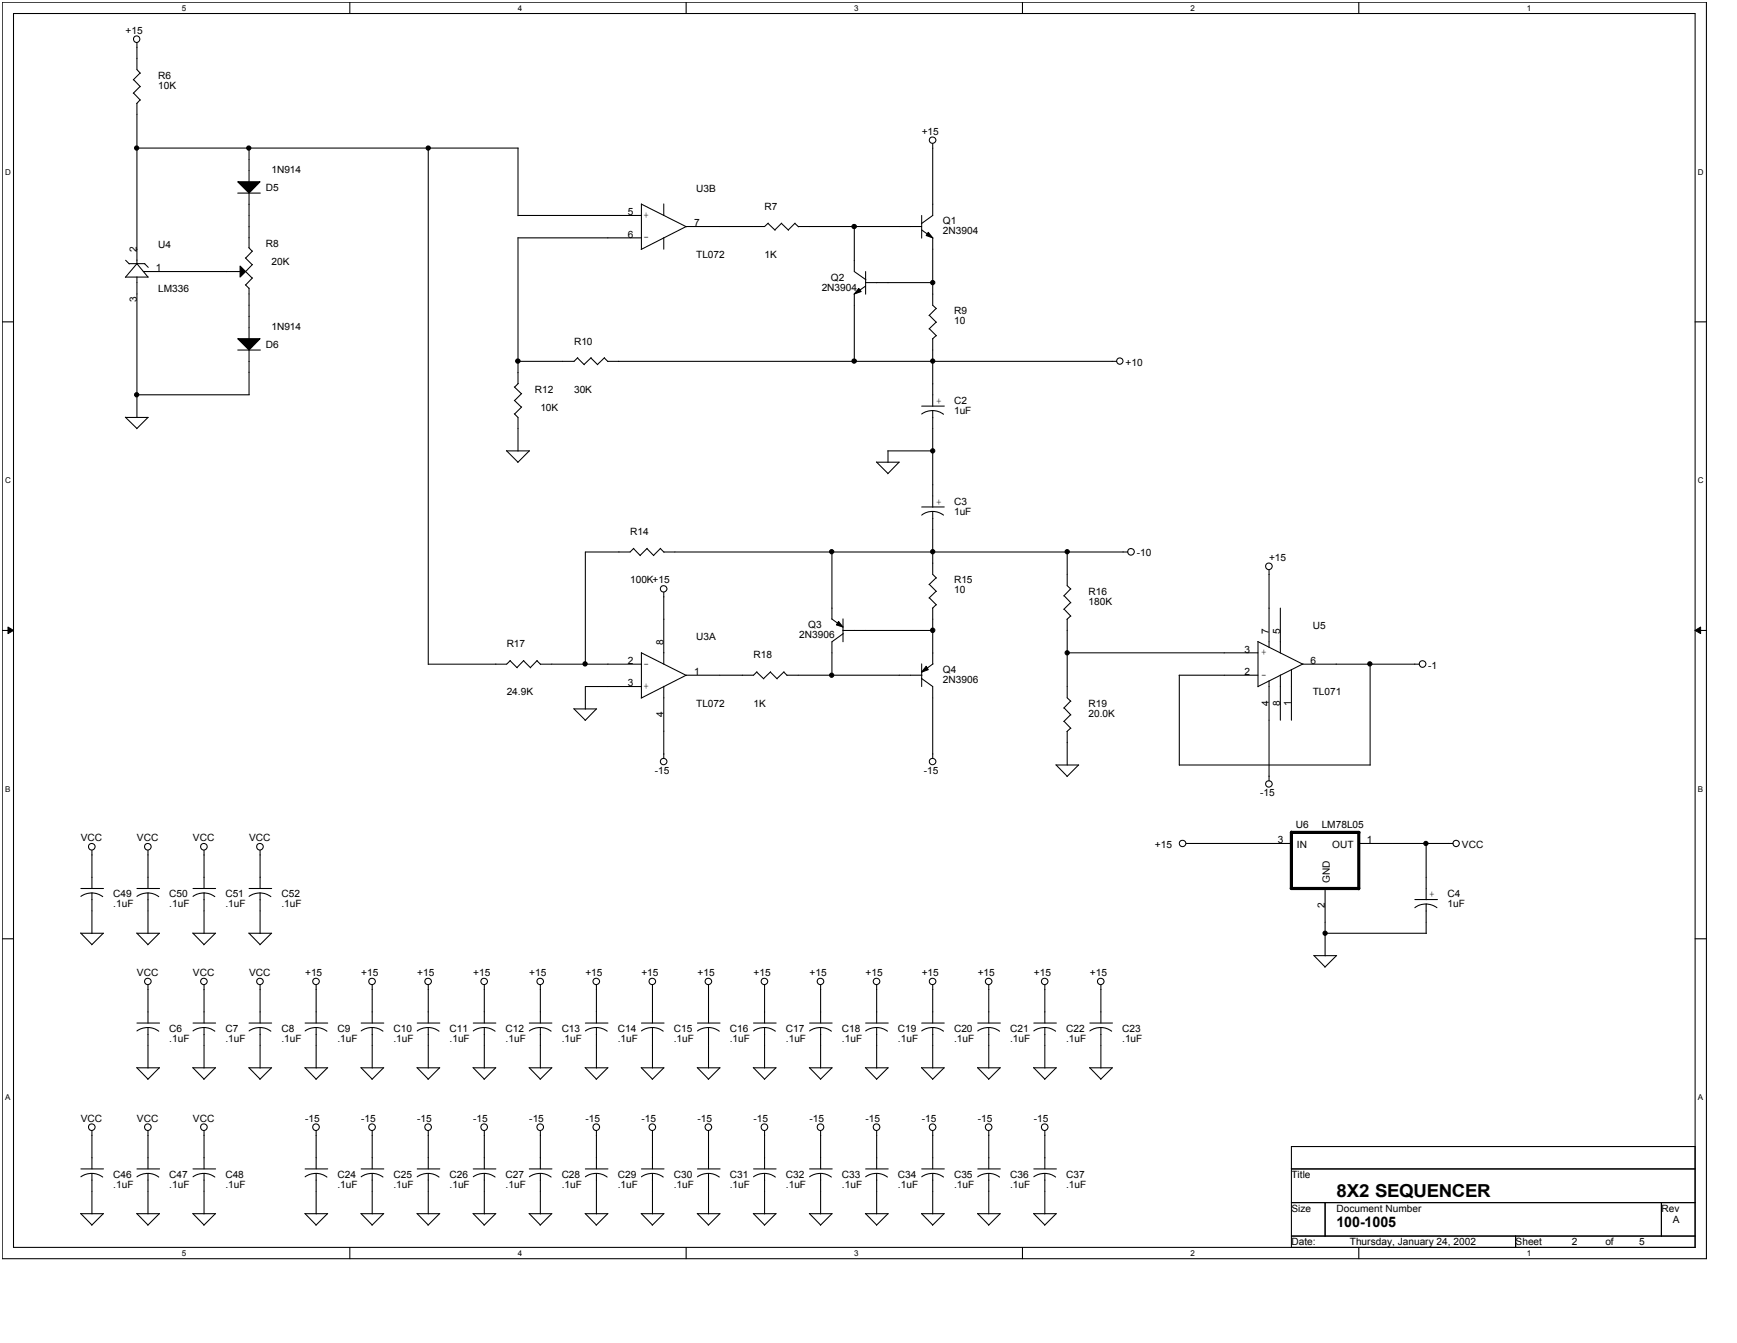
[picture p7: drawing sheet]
<svg xmlns="http://www.w3.org/2000/svg" width="279mm" height="216mm" viewBox="0 0 279 216" stroke-linecap="round" stroke-linejoin="round" font-family="sans-serif">
<path d="M.4 .4h274.1v202h-274.1zM2.2 2.2h270.5v198.3h-270.5z" fill="none" stroke="#000" stroke-width=".17"/>
<g fill="#fff">
<path d="M29.2 .6h.7v1.4h-.7z"/>
<path d="M29.2 200.7h.7v1.4h-.7z"/>
</g>
<path d="M56.3 .4v1.8M56.3 200.5v1.9" fill="none" stroke="#000" stroke-width=".17"/>
<g fill="#fff">
<path d="M83.3 .6h.7v1.4h-.7z"/>
<path d="M83.3 200.7h.7v1.4h-.7z"/>
</g>
<path d="M110.4 .4v1.8M110.4 200.5v1.9" fill="none" stroke="#000" stroke-width=".17"/>
<g fill="#fff">
<path d="M137.4 .6h.7v1.4h-.7z"/>
<path d="M137.4 200.7h.7v1.4h-.7z"/>
</g>
<path d="M164.5 .4v1.8M164.5 200.5v1.9" fill="none" stroke="#000" stroke-width=".17"/>
<g fill="#fff">
<path d="M191.5 .6h.7v1.4h-.7z"/>
<path d="M191.5 200.7h.7v1.4h-.7z"/>
</g>
<path d="M218.6 .4v1.8M218.6 200.5v1.9" fill="none" stroke="#000" stroke-width=".17"/>
<g fill="#fff">
<path d="M245.6 .6h.7v1.4h-.7z"/>
<path d="M245.6 200.7h.7v1.4h-.7z"/>
<path d="M.8 26.9h.9v1.4h-.9z"/>
<path d="M273.1 26.9h.9v1.4h-.9z"/>
<path d="M.8 76.5h.9v1.4h-.9z"/>
<path d="M273.1 76.5h.9v1.4h-.9z"/>
</g>
<path d="M.4 51.7h1.8M272.7 51.7h1.8" fill="none" stroke="#000" stroke-width=".17"/>
<g fill="#fff">
<path d="M.8 126.1h.8v1.4h-.8z"/>
<path d="M273.1 126.1h.8v1.4h-.8z"/>
</g>
<path d="M.4 101.4h1.8M272.7 101.4h1.8" fill="none" stroke="#000" stroke-width=".17"/>
<path d="M1.3 100.8l.9 .6-.9 .5zM272.7 101.4l.8-.6v1.1z" fill="#000"/>
<path d="M1.3 100.8l.9 .6-.9 .5zM272.7 101.4l.8-.6v1.1z" fill="none" stroke="#000" stroke-width=".16"/>
<g fill="#fff">
<path d="M.8 175.7h.8v1.4h-.8z"/>
<path d="M273.1 175.7h.8v1.4h-.8z"/>
</g>
<g fill="none" stroke="#000" stroke-width=".17">
<path d="M21.5 12.8l1.1 1.1M21.5 15l1.1 1.1M22 6.9v4.3l.6 .6M22 16.6v25.8l-1.8 2.2M22.5 11.7l-1.1 1.1M22.5 13.9l-1.1 1.1M22.5 16.1l-.5 .5M22 23.8h61.4M38.2 29.2h3.6l-1.7 1.8zM38.2 31h3.7M40 39.8l.6 .6M40.1 23.8v5.5"/>
<path d="M40.1 31v8.8M68.9 23.8v83M83.3 38.2h19.9M83.3 34.6h19.9M83.3 23.8v10.9M83.3 38.2v23.5M103.2 32.8v7.3M103.2 32.8l7.2 3.7M106.8 32.8v1.8M106.8 38.2v1.9M123.5 35.9l1.2 1.1M123.6 35.9l-.6 .5h-12.6l-7.3 3.7"/>
<path d="M125.7 35.9l1.1 1.1M125.7 35.9l-1.1 1.1M127.9 35.9l.5 .6M127.9 35.9l-1.1 1.1M128.4 36.4h19.9M137.4 36.4v7.3l1.9 1.3M148.3 34.6v3.7M148.3 37l1.8 1.3M149.3 37.3l.7 .9-1-.3zM150 23.1v11.5l-1.8 1.4M150 38.2v10.9l.6 .5M20.2 41.8l.6 .6"/>
<path d="M20.2 44.5h3.6M20.8 42.4h2.5M22 42.3l1.8 2.2M22 44.5v22.6M23 43.7h15.6M23.3 42.4l.5 .6M38.2 54.5h3.6l-1.7 1.8zM38.2 56.3h3.7M38.6 42.8l.9 .9-.9 .8zM39.5 45.8l.6 .6M39.5 43.6l1.1 1.1M39.5 41.5l1.1 1.1"/>
<path d="M40.1 46.3v8.2M40.1 56.3v7.2M40.6 44.7l-1.1 1.1M40.6 42.5l-1.1 1.2M40.6 40.4l-1.1 1.1M92.9 57.5l1.1 1.1M92.9 57.5l-.6 .6h-9M95 57.5l1.1 1.1M95.1 57.5l-1.2 1.1M97.2 57.5l.6 .6M97.2 57.5l-1.1 1.1M97.8 58.1h81.8"/>
<path d="M137.4 47.3v10.8M138.1 46.4l.4 .5-1.1 .4zM139.2 46l-1.8 1.3M139.2 43.7v3.6M139.2 45.4h10.9M149.5 50.7l1.1 1.1M149.5 52.8l1.1 1.2M150 54.5v10.8M150.6 49.6l-1.2 1.1M150.6 51.8l-1.2 1.1M150.6 53.9l-.6 .6M20.2 67.1l1.8 1.8"/>
<path d="M20.2 67.1h3.6M22 63.5h18.1M23.8 67.1l-1.8 1.8M81.5 72.4l1.8 1.9M81.5 72.5h3.7M82.7 66.5l.6 .6v5.4M82.7 64.4l1.2 1.1M82.7 62.2l1.2 1.1M83.4 61.6l-.6 .6M83.9 65.4l-1.1 1.2M83.9 63.3l-1.1 1.1M85.1 72.5l-1.8 1.8"/>
<path d="M141 74.3l1.8 1.8M141 74.3h3.7M142.8 72.5h7.2M142.8 72.5v1.8M144.6 74.3l-1.8 1.9M148.3 65.3h3.6M150 66l.8 .1 1 .5M150 66l-1.1 .2-.6 .4M150 66v15.5M101.9 88.2l1.1 1.1M101.9 88.1l-.5 .6h-7.2v18.1M104.1 88.2l1.1 1.1"/>
<path d="M104.1 88.1l-1.1 1.2M106.2 88.2l.6 .6M106.3 88.1l-1.2 1.2M106.8 95.2v11.6M106.8 88.7h74.6M133.8 99.5l1.8 1.3M133.8 88.7v10.8M134.9 99.9l.7 .9-1.1-.3zM135.6 99.5v3.7M148.3 81.5h3.6M149.5 93.9l1.1 1.2M149.5 96.1l1.1 1.1"/>
<path d="M150 82.2l.8 .1 1 .5M150 82.2l-1.1 .2-.6 .4M150 82.2v10.1l.6 .6M150 97.8v9M150.6 97.2l-.6 .6M150.6 92.9l-1.2 1.1M150.6 95l-1.2 1.1M171.2 95.8l1.1 1.1M171.2 97.9l1.1 1.2M171.7 88.7v5.5l.6 .5M171.7 99.5v12.7l.6 .5M172.2 94.7l-1.1 1.1"/>
<path d="M172.2 96.9l-1.1 1.1M172.2 99l-.6 .6M204.1 91.6v12.5M205.9 97.8v7.2M82 106.2l1.2 1.2M82.1 106.2l-.6 .6h-12.6M84.2 106.2l1.2 1.2M84.3 106.2l-1.1 1.1M86.4 106.2l.6 .6M86.4 106.2l-1.1 1.1M86.9 106.8h16.3M92.3 113.9l1.9 1.9"/>
<path d="M92.3 114h3.7M95.9 114l-1.8 1.8M103.2 104.9v7.3M103.2 104.9l7.2 3.7M103.2 110.4h-9v3.6M106.8 110.3v11.6M121.7 108l1.2 1.1M121.8 108l-.6 .5h-10.8l-7.3 3.7M123.9 108l1.1 1.1M124 108l-1.2 1.1M126.1 108l.5 .6M126.1 108l-1.1 1.1"/>
<path d="M126.6 108.5h21.7M135.6 101.4h14.5M135.6 101.9l-1.8 1.3v5.4M148.2 109.1l1.8 1.3v11.5M148.3 106.7v3.7M149 107.1l.3 .6-1 .3zM150.1 106.7l-1.8 1.3M171.2 113.8l1.1 1.1M171.2 116l1.1 1.1M171.6 104.9h30.8M171.7 117.6v5.4M172.2 112.7l-1.1 1.1"/>
<path d="M172.2 114.9l-1.1 1.1M172.2 117.1l-.6 .5M189.7 108.5h12.7M189.7 108.5v14.5M202.3 103.1l7.2 3.7h18.8M202.4 103.2v7.2M204.1 109.4v16.1M205.9 108.5v7.3M207.7 107.6v8.2M209.6 106.7l-7.2 3.7M220.4 106.7v16.3M14.8 136.7v6.1"/>
<path d="M23.8 136.7v6.1M32.8 136.7v6.1M41.8 136.7v6.1M169.8 122.9l1.9 1.9M169.9 123h3.6M173.5 123l-1.9 1.8M189.7 123h30.7M190.8 135.6h16.9M218.6 135.6h15.1M229.4 135.6v9.1M.4 150.9h1.8M13 150l1.8 1.9"/>
<path d="M13 150h3.6M13 142.8h3.6M14.8 143.6l.7 .1 1 .4M14.8 143.6l-1.1 .1-.7 .4M14.8 143.6v6.5M16.6 150l-1.9 1.9M22 150l1.8 1.9M22 150h3.7M22 142.8h3.7M23.8 143.6l.7 .1 1 .4M23.8 143.6l-1.1 .1-.7 .4M23.8 143.6v6.5"/>
<path d="M23.8 158.3v6.2M25.6 150l-1.8 1.9M31 150l1.8 1.9M31 150h3.7M31 142.8h3.7M32.8 143.6l.8 .1 1 .4M32.8 143.6l-1.1 .1-.7 .4M32.8 143.6v6.5M32.8 158.3v6.2M34.6 150l-1.8 1.9M40 150l1.8 1.9M40.1 150h3.6"/>
<path d="M40.1 142.8h3.6M41.8 143.6l.8 .1 1 .4M41.8 143.6l-1.1 .1-.6 .4M41.8 143.6v6.5M41.8 158.3v6.2M43.7 150l-1.9 1.9M50.9 158.3v6.2M59.9 158.3v6.2M68.9 158.3v6.2M77.9 158.3v6.2M86.9 158.3v6.2M95.9 158.3v6.2"/>
<path d="M104.9 158.3v6.2M114 158.3v6.2M123 158.3v6.2M132 158.3v6.2M141 158.3v6.2M150 158.3v6.2M159 158.3v6.2M168.1 158.3v6.2M177.1 158.3v6.2M211.3 153.6l1.8 1.8M211.4 153.6h3.6M213.1 142.8v10.9"/>
<path d="M213.1 150h16.3M215 153.6l-1.9 1.9M227.6 144.6h3.6M229.4 145.3l1.1 .3 .6 .3M229.4 145.3l-1.2 .2-.6 .4M229.4 145.3v4.8M272.7 150.9h1.8M22 171.6l1.8 1.9M22 171.7h3.7M22 164.5h3.7M23.8 165.2l.7 .1 1 .5M23.8 165.2l-1.1 .2-.7 .3"/>
<path d="M23.8 165.2v6.5M25.6 171.7l-1.8 1.8M31 171.6l1.8 1.9M31 171.7h3.7M31 164.5h3.7M32.8 165.2l.8 .1 1 .5M32.8 165.2l-1.1 .2-.7 .3M32.8 165.2v6.5M34.6 171.7l-1.8 1.8M40 171.6l1.8 1.9M40.1 171.7h3.6M40.1 164.5h3.6"/>
<path d="M41.8 165.2l.8 .1 1 .5M41.8 165.2l-1.1 .2-.6 .3M41.8 165.2v6.5M43.7 171.7l-1.9 1.8M49 171.6l1.9 1.9M49.1 171.7h3.6M49.1 164.5h3.6M50.9 165.2l.7 .1 1 .5M50.9 165.2l-1.2 .2-.6 .3M50.9 165.2v6.5M52.7 171.7l-1.9 1.8M58 171.6l1.9 1.9"/>
<path d="M58.1 171.7h3.6M58.1 164.5h3.6M59.9 165.2l.7 .1 1 .5M59.9 165.2l-1.1 .2-.7 .3M59.9 165.2v6.5M61.7 171.7l-1.9 1.8M67.1 171.6l1.8 1.9M67.1 171.7h3.6M67.1 164.5h3.6M68.9 165.2l.7 .1 1 .5M68.9 165.2l-1.1 .2-.7 .3M68.9 165.2v6.5"/>
<path d="M70.7 171.7l-1.9 1.8M76.1 171.6l1.8 1.9M76.1 171.7h3.7M76.1 164.5h3.7M77.9 165.2l.7 .1 1 .5M77.9 165.2l-1.1 .2-.7 .3M77.9 165.2v6.5M79.7 171.7l-1.8 1.8M85.1 171.6l1.8 1.9M85.1 171.7h3.7M85.1 164.5h3.7M86.9 165.2l.8 .1 1 .5"/>
<path d="M86.9 165.2l-1.1 .2-.7 .3M86.9 165.2v6.5M88.7 171.7l-1.8 1.8M94.1 171.6l1.8 1.9M94.2 171.7h3.6M94.2 164.5h3.6M95.9 165.2l.8 .1 1 .5M95.9 165.2l-1.1 .2-.6 .3M95.9 165.2v6.5M97.8 171.7l-1.9 1.8M103.1 171.6l1.8 1.9M103.2 171.7h3.6"/>
<path d="M103.2 164.5h3.6M104.9 165.2l.8 .1 1 .5M104.9 165.2l-1.1 .2-.6 .3M104.9 165.2v6.5M106.8 171.7l-1.9 1.8M112.1 171.6l1.9 1.9M112.2 171.7h3.6M112.2 164.5h3.6M114 165.2l.7 .1 1 .5M114 165.2l-1.1 .2-.7 .3M114 165.2v6.5M115.8 171.7l-1.9 1.8"/>
<path d="M121.2 171.6l1.8 1.9M121.2 171.7h3.6M121.2 164.5h3.6M123 165.2l.7 .1 1 .5M123 165.2l-1.1 .2-.7 .3M123 165.2v6.5M124.8 171.7l-1.9 1.8M130.2 171.6l1.8 1.9M130.2 171.7h3.7M130.2 164.5h3.7M132 165.2l.7 .1 1 .5M132 165.2l-1.1 .2-.7 .3"/>
<path d="M132 165.2v6.5M133.8 171.7l-1.8 1.8M139.2 171.6l1.8 1.9M139.2 171.7h3.7M139.2 164.5h3.7M141 165.2l.8 .1 1 .5M141 165.2l-1.1 .2-.7 .3M141 165.2v6.5M142.8 171.7l-1.8 1.8M148.2 171.6l1.8 1.9M148.3 171.7h3.6M148.3 164.5h3.6"/>
<path d="M150 165.2l.8 .1 1 .5M150 165.2l-1.1 .2-.6 .3M150 165.2v6.5M151.9 171.7l-1.9 1.8M157.2 171.6l1.8 1.9M157.3 171.7h3.6M157.3 164.5h3.6M159 165.2l.8 .1 1 .5M159 165.2l-1.1 .2-.6 .3M159 165.2v6.5M160.9 171.7l-1.9 1.8M166.2 171.6l1.9 1.9"/>
<path d="M166.3 171.7h3.6M166.3 164.5h3.6M168.1 165.2l.7 .1 1 .5M168.1 165.2l-1.2 .2-.6 .3M168.1 165.2v6.5M169.9 171.7l-1.9 1.8M175.3 171.6l1.8 1.9M175.3 171.7h3.6M175.3 164.5h3.6M177.1 165.2l.7 .1 1 .5M177.1 165.2l-1.1 .2-.7 .3M177.1 165.2v6.5"/>
<path d="M178.9 171.7l-1.9 1.8M13 195.1l1.8 1.8M13 187.9h3.6M13 195.1h3.6M14.8 188.6l.7 .1 1 .5M14.8 188.6l-1.1 .2-.7 .4M14.8 181.8v6.1M14.8 188.6v6.6M16.6 195.1l-1.9 1.9M22 195.1l1.8 1.8M22 187.9h3.7M22 195.1h3.7"/>
<path d="M23.8 188.6l.7 .1 1 .5M23.8 188.6l-1.1 .2-.7 .4M23.8 181.8v6.1M23.8 188.6v6.6M25.6 195.1l-1.8 1.9M31 195.1l1.8 1.8M31 187.9h3.7M31 195.1h3.7M32.8 188.6l.8 .1 1 .5M32.8 188.6l-1.1 .2-.7 .4M32.8 181.8v6.1M32.8 188.6v6.6"/>
<path d="M34.6 195.1l-1.8 1.9M49 195.1l1.9 1.8M49.1 187.9h3.6M49.1 195.1h3.6M50.9 188.6l.7 .1 1 .5M50.9 188.6l-1.2 .2-.6 .4M50.9 181.8v6.1M50.9 188.6v6.6M52.7 195.1l-1.9 1.9M58 195.1l1.9 1.8M58.1 187.9h3.6M58.1 195.1h3.6"/>
<path d="M59.9 188.6l.7 .1 1 .5M59.9 188.6l-1.1 .2-.7 .4M59.9 181.8v6.1M59.9 188.6v6.6M61.7 195.1l-1.9 1.9M67.1 195.1l1.8 1.8M67.1 187.9h3.6M67.1 195.1h3.6M68.9 188.6l.7 .1 1 .5M68.9 188.6l-1.1 .2-.7 .4M68.9 181.8v6.1M68.9 188.6v6.6"/>
<path d="M70.7 195.1l-1.9 1.9M76.1 195.1l1.8 1.8M76.1 187.9h3.7M76.1 195.1h3.7M77.9 188.6l.7 .1 1 .5M77.9 188.6l-1.1 .2-.7 .4M77.9 181.8v6.1M77.9 188.6v6.6M79.7 195.1l-1.8 1.9M85.1 195.1l1.8 1.8M85.1 187.9h3.7M85.1 195.1h3.7"/>
<path d="M86.9 188.6l.8 .1 1 .5M86.9 188.6l-1.1 .2-.7 .4M86.9 181.8v6.1M86.9 188.6v6.6M88.7 195.1l-1.8 1.9M94.1 195.1l1.8 1.8M94.2 187.9h3.6M94.2 195.1h3.6M95.9 188.6l.8 .1 1 .5M95.9 188.6l-1.1 .2-.6 .4M95.9 181.8v6.1M95.9 188.6v6.6"/>
<path d="M97.8 195.1l-1.9 1.9M103.1 195.1l1.8 1.8M103.2 187.9h3.6M103.2 195.1h3.6M104.9 188.6l.8 .1 1 .5M104.9 188.6l-1.1 .2-.6 .4M104.9 181.8v6.1M104.9 188.6v6.6M106.8 195.1l-1.9 1.9M112.1 195.1l1.9 1.8M112.2 187.9h3.6M112.2 195.1h3.6"/>
<path d="M114 188.6l.7 .1 1 .5M114 188.6l-1.1 .2-.7 .4M114 181.8v6.1M114 188.6v6.6M115.8 195.1l-1.9 1.9M121.2 195.1l1.8 1.8M121.2 187.9h3.6M121.2 195.1h3.6M123 188.6l.7 .1 1 .5M123 188.6l-1.1 .2-.7 .4M123 181.8v6.1M123 188.6v6.6"/>
<path d="M124.8 195.1l-1.9 1.9M130.2 195.1l1.8 1.8M130.2 187.9h3.7M130.2 195.1h3.7M132 188.6l.7 .1 1 .5M132 188.6l-1.1 .2-.7 .4M132 181.8v6.1M132 188.6v6.6M133.8 195.1l-1.8 1.9M139.2 195.1l1.8 1.8M139.2 187.9h3.7M139.2 195.1h3.7"/>
<path d="M141 188.6l.8 .1 1 .5M141 188.6l-1.1 .2-.7 .4M141 181.8v6.1M141 188.6v6.6M142.8 195.1l-1.8 1.9M148.2 195.1l1.8 1.8M148.3 187.9h3.6M148.3 195.1h3.6M150 188.6l.8 .1 1 .5M150 188.6l-1.1 .2-.6 .4M150 181.8v6.1M150 188.6v6.6"/>
<path d="M151.9 195.1l-1.9 1.9M157.2 195.1l1.8 1.8M157.3 187.9h3.6M157.3 195.1h3.6M159 188.6l.8 .1 1 .5M159 188.6l-1.1 .2-.6 .4M159 181.8v6.1M159 188.6v6.6M160.9 195.1l-1.9 1.9M166.2 195.1l1.9 1.8M166.3 187.9h3.6M166.3 195.1h3.6"/>
<path d="M168.1 188.6l.7 .1 1 .5M168.1 188.6l-1.2 .2-.6 .4M168.1 181.8v6.1M168.1 188.6v6.6M169.9 195.1l-1.9 1.9M207.7 184.3h65v16.2h-65zM207.7 187.9h65M207.7 193.3h65M207.7 198.7h65M213.1 193.3v5.4M243.8 198.7v1.8M267.2 193.3v5.4"/>
<circle cx="22" cy="6.3" r=".52"/>
<circle cx="22" cy="23.8" r=".34"/>
<circle cx="40" cy="23.8" r=".34"/>
<circle cx="68.9" cy="23.8" r=".34"/>
<circle cx="137.4" cy="36.4" r=".36"/>
<circle cx="150" cy="22.5" r=".52"/>
<circle cx="83.3" cy="58" r=".36"/>
<circle cx="137.4" cy="58" r=".36"/>
<circle cx="150" cy="45.4" r=".34"/>
<circle cx="150" cy="58" r=".34"/>
<circle cx="180.1" cy="58" r=".51"/>
<circle cx="22" cy="63.5" r=".34"/>
<circle cx="150" cy="72.5" r=".34"/>
<circle cx="106.8" cy="94.7" r=".52"/>
<circle cx="133.8" cy="88.7" r=".34"/>
<circle cx="150" cy="88.7" r=".34"/>
<circle cx="171.7" cy="88.7" r=".34"/>
<circle cx="181.9" cy="88.7" r=".54"/>
<circle cx="204.1" cy="91" r=".54"/>
<circle cx="94.1" cy="106.7" r=".34"/>
<circle cx="133.8" cy="108.5" r=".34"/>
<circle cx="150" cy="101.3" r=".35"/>
<circle cx="171.7" cy="104.9" r=".34"/>
<circle cx="220.3" cy="106.7" r=".34"/>
<circle cx="228.8" cy="106.7" r=".54"/>
<circle cx="14.8" cy="136.1" r=".54"/>
<circle cx="23.8" cy="136.1" r=".54"/>
<circle cx="32.8" cy="136.1" r=".54"/>
<circle cx="41.8" cy="136.1" r=".54"/>
<circle cx="106.8" cy="122.4" r=".52"/>
<circle cx="150" cy="122.4" r=".52"/>
<circle cx="190.2" cy="135.6" r=".52"/>
<circle cx="204.1" cy="126" r=".52"/>
<circle cx="229.4" cy="135.6" r=".34"/>
<circle cx="234.2" cy="135.6" r=".51"/>
<circle cx="23.8" cy="157.8" r=".52"/>
<circle cx="32.8" cy="157.8" r=".52"/>
<circle cx="41.8" cy="157.8" r=".52"/>
<circle cx="50.8" cy="157.8" r=".52"/>
<circle cx="59.9" cy="157.8" r=".52"/>
<circle cx="68.9" cy="157.8" r=".52"/>
<circle cx="77.9" cy="157.8" r=".52"/>
<circle cx="86.9" cy="157.8" r=".52"/>
<circle cx="95.9" cy="157.8" r=".52"/>
<circle cx="104.9" cy="157.8" r=".52"/>
<circle cx="113.9" cy="157.8" r=".52"/>
<circle cx="123" cy="157.8" r=".52"/>
<circle cx="132" cy="157.8" r=".52"/>
<circle cx="141" cy="157.8" r=".52"/>
<circle cx="150" cy="157.8" r=".52"/>
<circle cx="159" cy="157.8" r=".52"/>
<circle cx="168" cy="157.8" r=".52"/>
<circle cx="177.1" cy="157.8" r=".52"/>
<circle cx="213.1" cy="150" r=".34"/>
<circle cx="14.8" cy="181.2" r=".54"/>
<circle cx="23.8" cy="181.2" r=".54"/>
<circle cx="32.8" cy="181.2" r=".54"/>
<circle cx="50.8" cy="181.2" r=".54"/>
<circle cx="59.8" cy="181.2" r=".54"/>
<circle cx="68.9" cy="181.2" r=".54"/>
<circle cx="77.9" cy="181.2" r=".54"/>
<circle cx="86.9" cy="181.2" r=".54"/>
<circle cx="95.9" cy="181.2" r=".54"/>
<circle cx="104.9" cy="181.2" r=".54"/>
<circle cx="113.9" cy="181.2" r=".54"/>
<circle cx="123" cy="181.2" r=".54"/>
<circle cx="132" cy="181.2" r=".54"/>
<circle cx="141" cy="181.2" r=".54"/>
<circle cx="150" cy="181.2" r=".54"/>
<circle cx="159" cy="181.2" r=".54"/>
<circle cx="168" cy="181.2" r=".54"/>
</g>
<g fill="#000">
<path d="M38.2 29.2h3.6l-1.7 1.8zM149.3 37.3l.7 .9-1-.3zM38.2 54.5h3.6l-1.7 1.8zM38.6 42.8l.9 .9-.9 .8zM138.1 46.4l.4 .5-1.1 .4zM134.9 99.9l.7 .9-1.1-.3zM149 107.1l.3 .6-1 .3z"/>
<circle cx="22" cy="23.8" r=".34"/>
<circle cx="40" cy="23.8" r=".34"/>
<circle cx="68.9" cy="23.8" r=".34"/>
<circle cx="137.4" cy="36.4" r=".36"/>
<circle cx="83.3" cy="58" r=".36"/>
<circle cx="137.4" cy="58" r=".36"/>
<circle cx="150" cy="45.4" r=".34"/>
<circle cx="150" cy="58" r=".34"/>
<circle cx="22" cy="63.5" r=".34"/>
<circle cx="150" cy="72.5" r=".34"/>
<circle cx="133.8" cy="88.7" r=".34"/>
<circle cx="150" cy="88.7" r=".34"/>
<circle cx="171.7" cy="88.7" r=".34"/>
<circle cx="94.1" cy="106.7" r=".34"/>
<circle cx="133.8" cy="108.5" r=".34"/>
<circle cx="150" cy="101.3" r=".35"/>
<circle cx="171.7" cy="104.9" r=".34"/>
<circle cx="220.3" cy="106.7" r=".34"/>
<circle cx="229.4" cy="135.6" r=".34"/>
<circle cx="213.1" cy="150" r=".34"/>
</g>
<path d="M207.7 133.8h10.9M207.7 133.8v9M218.6 133.8v9.1M207.7 142.8h10.9" fill="none" stroke="#000" stroke-width=".51"/>
<text font-size="2.9" x="215" y="192.4">8X2 SEQUENCER</text>
<text font-size="2.3" x="215" y="197.3">100-1005</text>
<g font-size="1.6">
<text x="20.2" y="5.4">+15</text>
<text x="25.5" y="12.6">R6</text>
<text x="25.5" y="14.2">10K</text>
<text x="148.3" y="21.6">+15</text>
<text x="43.7" y="27.8">1N914</text>
<text x="42.8" y="30.7">D5</text>
<text x="101" y="34.6">5</text>
<text x="103.5" y="35">+</text>
<text x="112" y="30.8">U3B</text>
<text x="123" y="33.7">R7</text>
<text x="22" y="40.6" transform="rotate(-90 22 40.6)">2</text>
<text x="25.5" y="39.8">U4</text>
<text x="42.8" y="39.7">R8</text>
<text x="101" y="38.2">6</text>
<text x="103.5" y="38.6">-</text>
<text x="111.6" y="36.4">7</text>
<text x="112" y="41.5">TL072</text>
<text x="123" y="41.5">1K</text>
<text x="151.7" y="36.1">Q1</text>
<text x="151.7" y="37.7">2N3904</text>
<text x="25.1" y="43.6">1</text>
<text x="25.5" y="46.9">LM336</text>
<text x="43.7" y="42.6">20K</text>
<text x="132.2" y="46.7">2N3904</text>
<text x="133.6" y="45.1">Q2</text>
<text x="22" y="48.6" transform="rotate(-90 22 48.6)">3</text>
<text x="43.7" y="53">1N914</text>
<text x="153.5" y="50.5">R9</text>
<text x="153.5" y="52.1">10</text>
<text x="42.8" y="55.9">D6</text>
<text x="92.3" y="55.4">R10</text>
<text x="181.1" y="58.8">+10</text>
<text x="86" y="63.1">R12</text>
<text x="92.3" y="63.1">30K</text>
<text x="150.6" y="64.9">+</text>
<text x="153.5" y="64.9">C2</text>
<text x="86.9" y="66">10K</text>
<text x="153.5" y="66.6">1uF</text>
<text x="150.6" y="81.2">+</text>
<text x="153.5" y="81.2">C3</text>
<text x="153.5" y="82.8">1uF</text>
<text x="101.4" y="86">R14</text>
<text x="182.9" y="89.5">-10</text>
<text x="101.4" y="93.8">100K+15</text>
<text x="153.5" y="93.8">R15</text>
<text x="153.5" y="95.4">10</text>
<text x="175.1" y="95.6">R16</text>
<text x="204.1" y="90.2">+15</text>
<text x="130" y="101">Q3</text>
<text x="175.1" y="97.2">180K</text>
<text x="204.1" y="101.9" transform="rotate(-90 204.1 101.9)">7</text>
<text x="205.9" y="101.9" transform="rotate(-90 205.9 101.9)">5</text>
<text x="211.2" y="101.2">U5</text>
<text x="81.5" y="104.1">R17</text>
<text x="101" y="106.7">2</text>
<text x="103.5" y="107.2">-</text>
<text x="106.7" y="103.7" transform="rotate(-90 106.7 103.7)">8</text>
<text x="112" y="103">U3A</text>
<text x="121.2" y="105.8">R18</text>
<text x="128.6" y="102.6">2N3906</text>
<text x="200.2" y="104.9">3</text>
<text x="202.9" y="105.3">+</text>
<text x="210.8" y="106.7">6</text>
<text x="229.7" y="107.5">-1</text>
<text x="81.5" y="111.8">24.9K</text>
<text x="101" y="110.3">3</text>
<text x="103.5" y="110.7">+</text>
<text x="111.6" y="108.5">1</text>
<text x="112" y="113.6">TL072</text>
<text x="121.2" y="113.6">1K</text>
<text x="151.7" y="108.2">Q4</text>
<text x="151.7" y="109.8">2N3906</text>
<text x="175.1" y="113.6">R19</text>
<text x="200.2" y="108.5">2</text>
<text x="202.9" y="108.9">-</text>
<text x="204.1" y="113.5" transform="rotate(-90 204.1 113.5)">4</text>
<text x="205.9" y="113.5" transform="rotate(-90 205.9 113.5)">8</text>
<text x="207.7" y="113.5" transform="rotate(-90 207.7 113.5)">1</text>
<text x="211.2" y="111.8">TL071</text>
<text x="106.7" y="115.3" transform="rotate(-90 106.7 115.3)">4</text>
<text x="175.1" y="115.2">20.0K</text>
<text x="105.3" y="124.4">-15</text>
<text x="148.6" y="124.4">-15</text>
<text x="202.7" y="128">-15</text>
<text x="13" y="135.3">VCC</text>
<text x="22" y="135.3">VCC</text>
<text x="31" y="135.3">VCC</text>
<text x="40.1" y="135.3">VCC</text>
<text x="185.8" y="136.3">+15</text>
<text x="205.6" y="135.6">3</text>
<text x="208.4" y="133.1">U6</text>
<text x="208.6" y="136.3">IN</text>
<text x="212.6" y="133.1">LM78L05</text>
<text x="214.3" y="136.3">OUT</text>
<text x="219.8" y="135.6">1</text>
<text x="235.2" y="136.3">VCC</text>
<text x="213.9" y="141.9" transform="rotate(-90 213.9 141.9)">GND</text>
<text x="18.2" y="144.3">C49</text>
<text x="18.2" y="145.9">.1uF</text>
<text x="27.2" y="144.3">C50</text>
<text x="27.2" y="145.9">.1uF</text>
<text x="36.2" y="144.3">C51</text>
<text x="36.2" y="145.9">.1uF</text>
<text x="45.3" y="144.3">C52</text>
<text x="45.3" y="145.9">.1uF</text>
<text x="213.1" y="146" transform="rotate(-90 213.1 146)">2</text>
<text x="229.9" y="144.3">+</text>
<text x="232.8" y="144.3">C4</text>
<text x="232.8" y="145.9">1uF</text>
<text x="22" y="156.9">VCC</text>
<text x="31" y="156.9">VCC</text>
<text x="40.1" y="156.9">VCC</text>
<text x="49.1" y="156.9">+15</text>
<text x="58.1" y="156.9">+15</text>
<text x="67.1" y="156.9">+15</text>
<text x="76.1" y="156.9">+15</text>
<text x="85.1" y="156.9">+15</text>
<text x="94.2" y="156.9">+15</text>
<text x="103.2" y="156.9">+15</text>
<text x="112.2" y="156.9">+15</text>
<text x="121.2" y="156.9">+15</text>
<text x="130.2" y="156.9">+15</text>
<text x="139.2" y="156.9">+15</text>
<text x="148.3" y="156.9">+15</text>
<text x="157.3" y="156.9">+15</text>
<text x="166.3" y="156.9">+15</text>
<text x="175.3" y="156.9">+15</text>
<text x="27.2" y="165.9">C6</text>
<text x="27.2" y="167.5">.1uF</text>
<text x="36.2" y="165.9">C7</text>
<text x="36.2" y="167.5">.1uF</text>
<text x="45.3" y="165.9">C8</text>
<text x="45.3" y="167.5">.1uF</text>
<text x="54.3" y="165.9">C9</text>
<text x="54.3" y="167.5">.1uF</text>
<text x="63.3" y="165.9">C10</text>
<text x="63.3" y="167.5">.1uF</text>
<text x="72.3" y="165.9">C11</text>
<text x="72.3" y="167.5">.1uF</text>
<text x="81.3" y="165.9">C12</text>
<text x="81.3" y="167.5">.1uF</text>
<text x="90.3" y="165.9">C13</text>
<text x="90.3" y="167.5">.1uF</text>
<text x="99.4" y="165.9">C14</text>
<text x="99.4" y="167.5">.1uF</text>
<text x="108.4" y="165.9">C15</text>
<text x="108.4" y="167.5">.1uF</text>
<text x="117.4" y="165.9">C16</text>
<text x="117.4" y="167.5">.1uF</text>
<text x="126.4" y="165.9">C17</text>
<text x="126.4" y="167.5">.1uF</text>
<text x="135.4" y="165.9">C18</text>
<text x="135.4" y="167.5">.1uF</text>
<text x="144.4" y="165.9">C19</text>
<text x="144.4" y="167.5">.1uF</text>
<text x="153.5" y="165.9">C20</text>
<text x="153.5" y="167.5">.1uF</text>
<text x="162.5" y="165.9">C21</text>
<text x="162.5" y="167.5">.1uF</text>
<text x="171.5" y="165.9">C22</text>
<text x="171.5" y="167.5">.1uF</text>
<text x="180.5" y="165.9">C23</text>
<text x="180.5" y="167.5">.1uF</text>
<text x="13" y="180.3">VCC</text>
<text x="22" y="180.3">VCC</text>
<text x="31" y="180.3">VCC</text>
<text x="49.1" y="180.3">-15</text>
<text x="58.1" y="180.3">-15</text>
<text x="67.1" y="180.3">-15</text>
<text x="76.1" y="180.3">-15</text>
<text x="85.1" y="180.3">-15</text>
<text x="94.2" y="180.3">-15</text>
<text x="103.2" y="180.3">-15</text>
<text x="112.2" y="180.3">-15</text>
<text x="121.2" y="180.3">-15</text>
<text x="130.2" y="180.3">-15</text>
<text x="139.2" y="180.3">-15</text>
<text x="148.3" y="180.3">-15</text>
<text x="157.3" y="180.3">-15</text>
<text x="166.3" y="180.3">-15</text>
<text x="18.2" y="189.4">C46</text>
<text x="18.2" y="191">.1uF</text>
<text x="27.2" y="189.4">C47</text>
<text x="27.2" y="191">.1uF</text>
<text x="36.2" y="189.4">C48</text>
<text x="36.2" y="191">.1uF</text>
<text x="54.3" y="189.4">C24</text>
<text x="54.3" y="191">.1uF</text>
<text x="63.3" y="189.4">C25</text>
<text x="63.3" y="191">.1uF</text>
<text x="72.3" y="189.4">C26</text>
<text x="72.3" y="191">.1uF</text>
<text x="81.3" y="189.4">C27</text>
<text x="81.3" y="191">.1uF</text>
<text x="90.3" y="189.4">C28</text>
<text x="90.3" y="191">.1uF</text>
<text x="99.4" y="189.4">C29</text>
<text x="99.4" y="191">.1uF</text>
<text x="108.4" y="189.4">C30</text>
<text x="108.4" y="191">.1uF</text>
<text x="117.4" y="189.4">C31</text>
<text x="117.4" y="191">.1uF</text>
<text x="126.4" y="189.4">C32</text>
<text x="126.4" y="191">.1uF</text>
<text x="135.4" y="189.4">C33</text>
<text x="135.4" y="191">.1uF</text>
<text x="144.4" y="189.4">C34</text>
<text x="144.4" y="191">.1uF</text>
<text x="153.5" y="189.4">C35</text>
<text x="153.5" y="191">.1uF</text>
<text x="162.5" y="189.4">C36</text>
<text x="162.5" y="191">.1uF</text>
<text x="171.5" y="189.4">C37</text>
<text x="171.5" y="191">.1uF</text>
<text x="207.7" y="189.4">Title</text>
<text x="207.7" y="194.8">Size</text>
<text x="215" y="194.8">Document Number</text>
<text x="267.2" y="194.8">Rev</text>
<text x="269.1" y="196.6">A</text>
<text x="207.7" y="200.1">Date:</text>
<text x="217.1" y="200.1">Thursday, January 24, 2002</text>
<text x="243.8" y="200.1">Sheet</text>
<text x="252.8" y="200.1">2</text>
<text x="258.2" y="200.1">of</text>
<text x="263.6" y="200.1">5</text>
</g>
<g font-size="1.3">
<text x="29.2" y="1.7">5</text>
<text x="83.3" y="1.7">4</text>
<text x="137.4" y="1.7">3</text>
<text x="191.5" y="1.7">2</text>
<text x="245.6" y="1.7">1</text>
<text x=".8" y="28.1">D</text>
<text x="273.1" y="28.1">D</text>
<text x=".8" y="77.6">C</text>
<text x="273.1" y="77.6">C</text>
<text x=".8" y="127.3">B</text>
<text x="273.1" y="127.3">B</text>
<text x=".8" y="176.8">A</text>
<text x="273.1" y="176.8">A</text>
<text x="29.2" y="201.9">5</text>
<text x="83.3" y="201.9">4</text>
<text x="137.4" y="201.9">3</text>
<text x="191.5" y="201.9">2</text>
<text x="245.6" y="201.9">1</text>
</g>
</svg>
